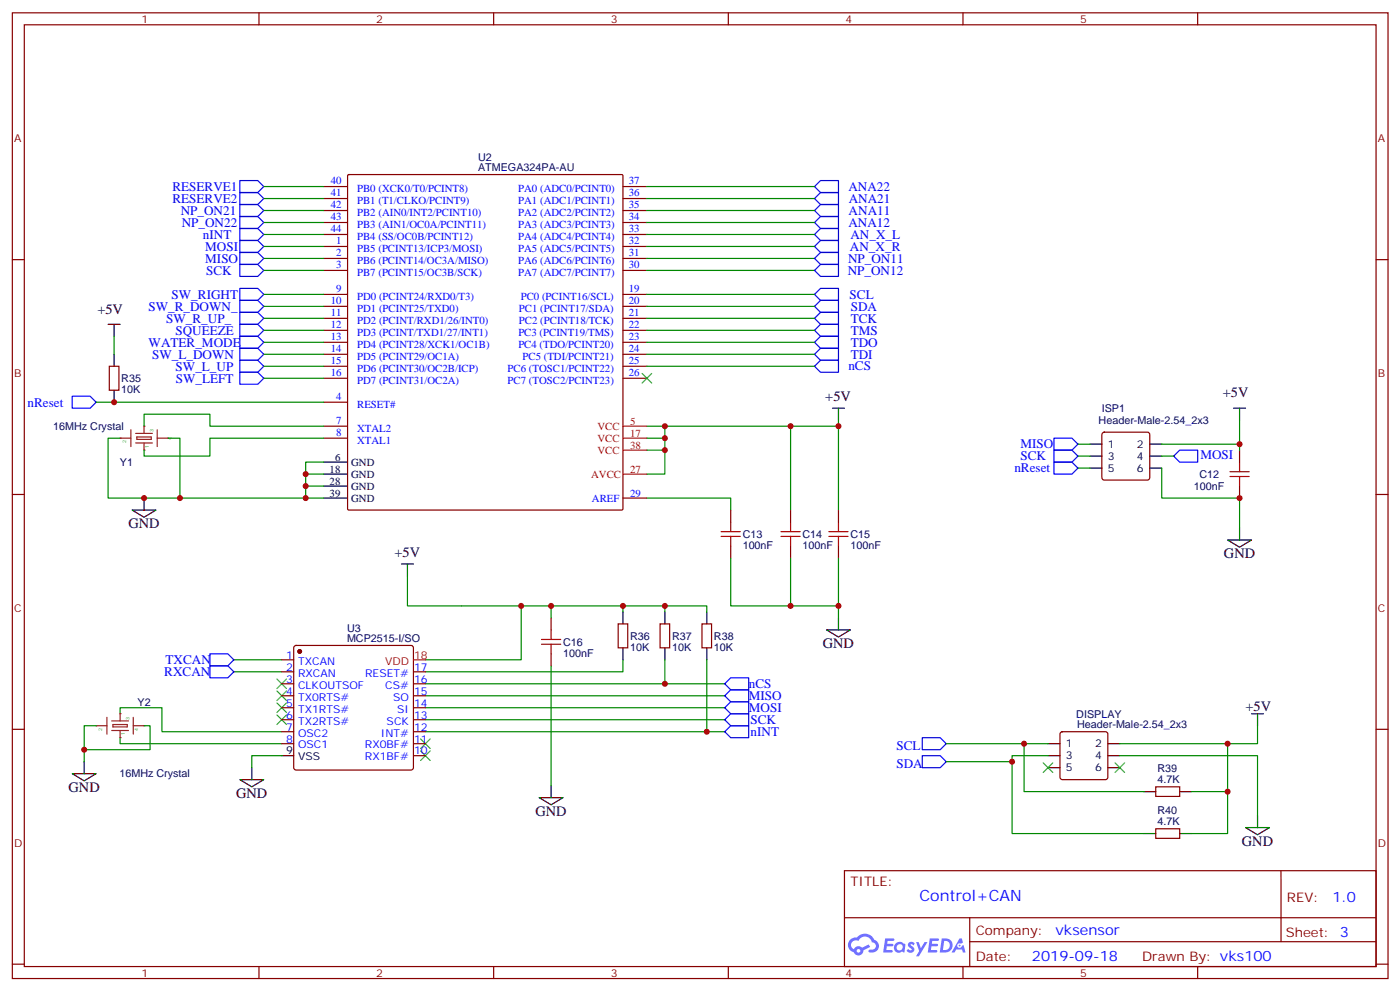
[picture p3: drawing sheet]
<svg xmlns="http://www.w3.org/2000/svg" width="413mm" height="292mm" viewBox="0 0 413 292" stroke-linecap="round" stroke-linejoin="round" font-family="sans-serif">
<g fill="none" stroke="#870000" stroke-width=".35">
<path d="M3.6 3.8h405.4v284.3h-405.4zM7.2 7.3h398.2v277.3h-398.2zM76.3 3.8v3.5M145.5 3.8v3.5M214.6 3.8v3.5M283.7 3.8v3.5M352.9 3.8v3.5M3.6 76.4h3.6M405.4 76.4h3.6M3.6 145.6h3.6M405.4 145.6h3.6M3.6 214.7h3.6"/>
<path d="M405.4 214.7h3.6M248.8 256.4h156.6v28.2h-156.6zM377.4 256.4v20.9M248.8 270.2h156.5M285.7 277.3h119.6M285.7 270.2v14.1M3.6 283.9h3.6M76.3 284.6v3.5M145.5 284.6v3.5M214.6 284.6v3.5M283.7 284.6v3.5M352.9 284.6v3.5"/>
<path d="M405.4 283.9h3.6"/>
</g>
<g fill="#5487ff">
<path d="M267.8 277.5a1.22 1.22 0 0 1 1.7 .3l-.4 .6a.47 .47 0 0 0-.3-.4 .47 .47 0 0 0-.5 .2l.2 .2a1.14 1.14 0 0 1 .7 1.7 1.14 1.14 0 0 1-1.9 0l-.2-.2 .5-.5 .7 .4a.29 .29 0 0 0 .4-.2 .29 .29 0 0 0-.3-.4 1.04 1.04 0 0 1-.6-1.7z"/>
<path d="M260.8 276.3h2.4l.3 .2-.1 .5h-1.9l-.1 .9h1.5l.4 .4-.4 .3h-1.6l-.2 1.1 1.8 .1 .1 .3-.1 .3h-2.7z"/>
<path d="M274 276.3h2.3l.3 .2-.1 .5h-1.8l-.1 .9h1.5l.3 .4-.4 .3h-1.6l-.1 1.1 1.7 .1 .2 .3-.2 .3h-2.6z"/>
<path d="M282.7 276.3h.7l.3 1.2-.6 .4a.69 .69 0 0 0-1 .2 .69 .69 0 0 0 .5 1 .69 .69 0 0 0 .8-.6l.5-.3 .6 2.2h-.8l-.2-.8h-1.8l-.5 .8h-.8z"/>
<path d="M269.9 277.4h.8l.6 1.8 1.1-1.8h.9l-2.6 4.2h-.8l.9-1.6z"/>
<path d="M277.5 276.3l-.6 4.1h1.3a2.11 2.11 0 0 0 2.5-2.1 2.11 2.11 0 0 0-2.5-2zM278.2 277a1.39 1.39 0 0 1 1.7 1.4 1.39 1.39 0 0 1-1.8 1.3h-.3z"/>
<path d="M263.8 277.9a1.54 1.54 0 0 0-.1 2.2 1.54 1.54 0 0 0 2.2 .1l.6 .2 .3-2.3-.2-.2h-.4a1.49 1.49 0 0 0-2.4 0zM264.1 278.9a.94 .94 0 0 1 1.8 0 .94 .94 0 0 1-1.8 0z"/>
<path d="M250.5 276.7a2.18 2.18 0 0 0 1.1 3.7 1.44 1.44 0 0 0 1.6 .9 1.44 1.44 0 0 0 1.2-1.5l2-1-.5-.7-1.9 .9a1.47 1.47 0 0 0-2.4 .5 1.39 1.39 0 0 1-.7-2 1.39 1.39 0 0 1 2-.4 2.12 2.12 0 0 1 2.2-1.3 2.12 2.12 0 0 1 1.9 1.7 1.14 1.14 0 0 1 1.1 1.4 1.14 1.14 0 0 1-1.7 .7 .43 .43 0 0 0-.5 .4 .43 .43 0 0 0 .4 .5 1.98 1.98 0 0 0 2.5-1.3 1.98 1.98 0 0 0-1.2-2.5 3.1 3.1 0 0 0-5.3-.7l-.9 .1zM252.4 280a.55 .55 0 0 1 1.1 0 .55 .55 0 0 1-1.1 0z"/>
<circle cx="282.7" cy="278.4" r=".26"/>
</g>
<path d="M324.9 127.5l.5-.3h12.7l.5 .3 .2 .5v12.7l-.3 .5-.4 .2h-12.7l-.5-.3-.2-.4v-12.7z" fill="none" stroke="#870000" stroke-width=".35"/>
<path d="M321.1 130.8h3.6M321.1 134.3h3.6M321.1 137.8h3.6M338.8 130.8h3.5M338.8 134.3h3.5M338.8 137.8h3.5" fill="none" stroke="#000" stroke-width=".35"/>
<path d="M40 127.6h4.9M40 130.4h4.9M40.3 128.7h4.3v.7h-4.3zM42.4 125.5v2.1M42.4 130.4v2.1" fill="none" stroke="#8c2424" stroke-width=".35"/>
<g fill="#8c2424">
<circle cx="42.4" cy="125.5" r=".18"/>
<circle cx="42.4" cy="132.5" r=".18"/>
</g>
<path d="M46.3 126.5v5" fill="none" stroke="#8c2424" stroke-width=".35"/>
<circle cx="49.5" cy="129" r=".18" fill="#8c2424"/>
<path d="M38.6 126.5v5M46.3 129h3.2" fill="none" stroke="#8c2424" stroke-width=".35"/>
<circle cx="35.4" cy="129" r=".18" fill="#8c2424"/>
<path d="M35.4 129h3.2M32.9 212.3h5M32.9 215.1h5M33.3 213.3h4.2v.7h-4.2zM35.4 210.1v2.2M35.4 215.1v2.1" fill="none" stroke="#8c2424" stroke-width=".35"/>
<g fill="none" stroke="#000" stroke-width=".35">
<path d="M31.9 95.5h3.5M33.6 95.5v3.5M33.6 104.3v3.5M33.6 114.9v3.5M95.4 136.1h7M95.4 139.6h7M245.3 120.2h3.5M247.1 120.2v3.5M363.5 120.2h3.5M365.2 120.2v3.5M38.9 150.2h7.1l-3.6 2.1zM42.4 146.6v3.6"/>
<path d="M95.4 143.1h7M95.4 146.6h7M361.7 159h7.1l-3.6 2.1zM365.2 155.5v3.5M243.5 185.5h7.1l-3.5 2.1zM247.1 181.9v3.6M308.8 219h3.5M326.4 219h3.6M368.8 210.1h3.5M370.5 210.1v3.6M158.9 234.8h7l-3.5 2.2zM162.4 231.3v3.5"/>
<path d="M308.8 222.5h3.5M308.8 226h3.5M326.4 222.5h3.6M326.4 226h3.6M337 233.1h3.5M347.6 233.1h3.5M337 245.4h3.5M347.6 245.4h3.5M367 243.7h7.1l-3.6 2.1zM370.5 240.1v3.6"/>
</g>
<g fill="none" stroke="#008700" stroke-width=".35">
<path d="M190.6 54.9h49.4M190.6 58.5h49.4M77.7 72.6h17.7M77.7 76.1h17.7M77.7 79.6h17.7M190.6 62h49.4M190.6 65.5h49.4M190.6 69h49.4M190.6 72.6h49.4M190.6 76.1h49.4M190.6 79.6h49.4M33.6 99v5.3"/>
<path d="M190.6 86.7h49.4M190.6 90.2h49.4M28.3 118.4h67.1M35.4 129h-3.5v17.6h21.1v-17.6h-3.5M42.4 125.5v-3.5h19.4v3.5h33.6M90.1 139.6h5.3M95.4 129h-33.6v5.3h-19.4v-1.8M95.4 136.1h-5.3v10.5h-37.1M190.6 125.5h56.5v24.7M190.6 129h5.3M195.9 125.5v7h-5.3M232.9 125.5v24.7"/>
<path d="M247.1 123.7v1.8M317.6 134.3h3.5M317.6 130.8h3.5M317.6 137.8h3.5M342.3 130.8h22.9v1.7M342.3 137.8v8.8h22.9v8.9M342.3 134.3h3.5M365.2 123.7v7.1M90.1 143.1h5.3M90.1 146.6h5.3M190.6 146.6h24.7v3.6M120.1 169.6v8.8h42.3v3.5"/>
<path d="M153.6 178.4v15.9h-28.3M162.4 178.4h33.5v1.8M183.6 178.4v1.8M195.9 178.4h12.3v1.8M215.3 164.3v14.1h31.8v-14.1M232.9 164.3v14.1M247.1 178.4v3.5M183.6 194.3v3.5h-58.3M195.9 194.3v7M208.2 194.3v21.1M35.4 210.1v-1.7h12.3v7h35.3M35.4 217.2v1.8h47.6"/>
<path d="M125.3 215.4h88.2M125.3 201.3h88.2M125.3 211.9h88.2M125.3 208.4h88.2M125.3 204.9h88.2M278.8 219h30M301.7 219v14.1h35.3M361.7 219v26.4h-10.6M370.5 213.7v5.3h-40.5M298.2 224.3v21.1h38.8M308.8 222.5h-10.6v1.8h-19.4M330 222.5h40.5v17.6"/>
<path d="M351.1 233.1h10.6"/>
</g>
<g fill="none" stroke="#870000" stroke-width=".35">
<path d="M95.4 54.9h7M95.4 58.5h7M102.5 51.6l.3-.2h80.4l.3 .2 .1 98.2-.2 .3-80.6 .1-.3-.2zM183.6 54.9h7M183.6 58.5h7M95.4 62h7M95.4 65.5h7M95.4 69h7M95.4 72.6h7M95.4 76.1h7M95.4 79.6h7M183.6 62h7"/>
<path d="M183.6 65.5h7M183.6 69h7M183.6 72.6h7M183.6 76.1h7M183.6 79.6h7M95.4 97.3h7M95.4 93.7h7M95.4 90.2h7M95.4 86.7h7M183.6 97.3h7M183.6 93.7h7M183.6 90.2h7"/>
<path d="M183.6 86.7h7M32.2 107.8h2.8v7.1h-2.8zM95.4 111.4h7M95.4 107.8h7M95.4 104.3h7M95.4 100.8h7M95.4 118.4h7M183.6 111.4h7M183.6 107.8h7M183.6 104.3h7M183.6 100.8h7M95.4 125.5h7"/>
<path d="M95.4 129h7M365.2 132.5v3.6M183.6 146.6h7M215.3 150.2v3.5M232.9 150.2v3.5M247.1 150.2v3.5M365.2 143.1v3.5M215.3 160.8v3.5M232.9 160.8v3.5M247.1 160.8v3.5M312.5 215.6l.5-.2h12.7l.5 .2 .2 .5v12.7l-.2 .5-.5 .3h-12.7l-.5-.3-.2-.5v-12.7zM340.5 231.7h7.1v2.8h-7.1z"/>
<path d="M340.5 244h7.1v2.8h-7.1z"/>
</g>
<g fill="none" stroke="#00f" stroke-width=".35">
<path d="M240 58.5l1.8-1.8h5.3v3.5h-5.3zM240 54.9l1.8-1.7h5.3v3.5h-5.3zM70.7 74.3h5.3l1.7 1.8-1.7 1.8h-5.3zM70.7 70.8h5.3l1.7 1.8-1.7 1.7h-5.3zM70.7 77.9h5.3l1.7 1.7-1.7 1.8h-5.3zM70.7 60.2h5.3l1.7 1.8-1.7 1.7h-5.3zM240 72.6l1.8-1.8h5.3v3.5h-5.3zM240 62l1.8-1.8h5.3v3.5h-5.3zM240 65.5l1.8-1.8h5.3v3.6h-5.3zM241.8 67.3h5.3v3.5h-5.3l-1.8-1.8zM240 90.2l1.8-1.8h5.3v3.6h-5.3zM240 86.7l1.8-1.8h5.3v3.5h-5.3z"/>
<path d="M21.3 116.7h5.3l1.7 1.7-1.7 1.8h-5.3zM310.6 129h5.2l1.8 1.8-1.8 1.7h-5.2zM310.6 132.5h5.2l1.8 1.8-1.8 1.8h-5.2zM310.6 136.1h5.2l1.8 1.7-1.8 1.8h-5.2zM345.8 134.3l1.8-1.8h5.3v3.6h-5.3zM213.5 215.4l1.8-1.7h5.3v3.5h-5.3zM213.5 201.3l1.8-1.7h5.3v3.5h-5.3zM213.5 211.9l1.8-1.8h5.3v3.6h-5.3zM213.5 208.4l1.8-1.8h5.3v3.5h-5.3zM213.5 204.9l1.8-1.8h5.3v3.5h-5.3zM271.7 217.2h5.3l1.8 1.8-1.8 1.7h-5.3zM271.7 222.5h5.3l1.8 1.8-1.8 1.7h-5.3z"/>
</g>
<g fill="none" stroke="#3c3" stroke-width=".35">
<path d="M81.6 199.9l2.8 2.8M84.4 199.9l-2.8 2.8M81.6 210.5l2.8 2.8M81.6 207l2.8 2.8M81.6 203.4l2.8 2.9M84.4 210.5l-2.8 2.8M84.4 207l-2.8 2.8M84.4 203.4l-2.8 2.9M123.9 217.6l2.9 2.8M126.8 217.6l-2.9 2.8M123.9 221.1l2.9 2.8M126.8 221.1l-2.9 2.8"/>
<path d="M307.4 224.6l2.8 2.8M310.2 224.6l-2.8 2.8M328.5 224.6l2.9 2.8M331.4 224.6l-2.9 2.8"/>
</g>
<g fill="none" stroke="#a10000" stroke-width=".35">
<path d="M362.4 138.9h5.7M365.2 136.1v2.8M212.5 157.9h5.6M212.5 156.5h5.6M215.3 153.7v2.8M215.3 157.9v2.9M230.1 157.9h5.7M230.1 156.5h5.7M232.9 153.7v2.8M232.9 157.9v2.9M244.2 157.9h5.7M244.2 156.5h5.7"/>
<path d="M247.1 153.7v2.8M247.1 157.9v2.9M362.4 140.3h5.7M365.2 140.3v2.8"/>
</g>
<path d="M183.6 139.6h7M183.6 125.5h7M183.6 129h7M183.6 132.5h7" fill="none" stroke="#f00" stroke-width=".35"/>
<g fill="#8c2424">
<circle cx="35.4" cy="210.1" r=".18"/>
<circle cx="35.4" cy="217.2" r=".18"/>
</g>
<path d="M39.3 211.2v4.9" fill="none" stroke="#8c2424" stroke-width=".35"/>
<circle cx="42.4" cy="213.7" r=".18" fill="#8c2424"/>
<path d="M31.5 211.2v4.9M39.3 213.7h3.1" fill="none" stroke="#8c2424" stroke-width=".35"/>
<circle cx="28.3" cy="213.7" r=".18" fill="#8c2424"/>
<path d="M28.3 213.7h3.2" fill="none" stroke="#8c2424" stroke-width=".35"/>
<g fill="none" stroke="#008700" stroke-width=".35">
<path d="M77.7 54.9h17.7M77.7 58.5h17.7M77.7 62h17.7M77.7 65.5h17.7M77.7 69h17.7M77.7 86.7h17.7M77.7 90.2h17.7M77.7 93.7h17.7M77.7 97.3h17.7M190.6 93.7h49.4M190.6 97.3h49.4M77.7 107.8h17.7"/>
<path d="M77.7 100.8h17.7M77.7 104.3h17.7M77.7 111.4h17.7M190.6 107.8h49.4M190.6 100.8h49.4M190.6 104.3h49.4M195.9 132.5v7.1h-5.3M68.9 197.8h14.1M68.9 194.3h14.1M162.4 196v35.3M28.3 213.7h-3.5v10.6M42.4 213.7h1.8v7h-19.4"/>
<path d="M83 222.5h-8.8v3.5"/>
</g>
<g fill="none" stroke="#000" stroke-width=".35">
<path d="M118.3 166.1h3.5M120.1 166.1v3.5M183.6 180.2v3.5M183.6 190.7v3.6M195.9 180.2v3.5M195.9 190.7v3.6M208.2 180.2v3.5M208.2 190.7v3.6M21.3 227.8h7l-3.5 2.1zM24.8 224.3v3.5M70.7 229.6h7l-3.5 2.1zM74.2 226v3.6"/>
<path d="M83 222.5h3.5"/>
</g>
<g fill="none" stroke="#00f" stroke-width=".35">
<path d="M70.7 56.7h5.3l1.7 1.8-1.7 1.7h-5.3zM70.7 53.2h5.3l1.7 1.7-1.7 1.8h-5.3zM70.7 63.7h5.3l1.7 1.8-1.7 1.8h-5.3zM70.7 67.3h5.3l1.7 1.7-1.7 1.8h-5.3zM241.8 74.3h5.3v3.6h-5.3l-1.8-1.8zM241.8 77.9h5.3v3.5h-5.3l-1.8-1.8zM70.7 84.9h5.3l1.7 1.8-1.7 1.7h-5.3zM70.7 88.4h5.3l1.7 1.8-1.7 1.8h-5.3zM70.7 92h5.3l1.7 1.7-1.7 1.8h-5.3zM70.7 95.5h5.3l1.7 1.8-1.7 1.7h-5.3zM70.7 99h5.3l1.7 1.8-1.7 1.8h-5.3zM240 93.7l1.8-1.7h5.3v3.5h-5.3z"/>
<path d="M240 97.3l1.8-1.8h5.3v3.5h-5.3zM70.7 109.6h5.3l1.7 1.8-1.7 1.7h-5.3zM70.7 102.6h5.3l1.7 1.7-1.7 1.8h-5.3zM70.7 106.1h5.3l1.7 1.7-1.7 1.8h-5.3zM240 107.8l1.8-1.7h5.3v3.5h-5.3zM240 100.8l1.8-1.8h5.3v3.6h-5.3zM240 104.3l1.8-1.7h5.3v3.5h-5.3zM61.8 196h5.3l1.8 1.8-1.8 1.8h-5.3zM61.8 192.5h5.3l1.8 1.8-1.8 1.7h-5.3z"/>
</g>
<circle cx="88.3" cy="191.8" r=".53" fill="#870000" stroke="#870000" stroke-width=".35"/>
<g fill="none" stroke="#870000" stroke-width=".35">
<path d="M83 194.3h3.5M83 197.8h3.5M86.8 190.2l.4-.2h33.9l.5 .2 .2 .5v35.3l-.2 .5-.5 .2h-33.9l-.5-.2-.2-.5v-35.3zM121.8 197.8h3.5M162.4 181.9v3.6M162.4 192.5v3.5M182.1 183.7h2.9v7h-2.9zM194.5 183.7h2.8v7h-2.8zM206.8 183.7h2.9v7h-2.9zM83 201.3h3.5M83 204.9h3.5M83 208.4h3.5"/>
<path d="M83 211.9h3.5M83 215.4h3.5M83 219h3.5M121.8 201.3h3.5M121.8 204.9h3.5M121.8 208.4h3.5M121.8 211.9h3.5M121.8 215.4h3.5M121.8 219h3.5M121.8 222.5h3.5"/>
</g>
<path d="M121.8 194.3h3.5" fill="none" stroke="#f00" stroke-width=".35"/>
<path d="M159.6 189.7h5.6M159.6 188.3h5.6M162.4 185.5v2.8M162.4 189.7v2.8" fill="none" stroke="#a10000" stroke-width=".35"/>
<path d="M189.2 110l2.8 2.8M192 110l-2.8 2.8" fill="none" stroke="#3c3" stroke-width=".35"/>
<g fill="#c00">
<circle cx="301.7" cy="219" r=".88"/>
<circle cx="361.7" cy="219" r=".88"/>
<circle cx="361.7" cy="233.1" r=".88"/>
<circle cx="42.4" cy="146.6" r=".88"/>
<circle cx="298.2" cy="224.3" r=".88"/>
<circle cx="365.2" cy="146.6" r=".88"/>
<circle cx="365.2" cy="130.8" r=".88"/>
<circle cx="33.6" cy="118.4" r=".88"/>
<circle cx="90.1" cy="139.6" r=".88"/>
<circle cx="90.1" cy="143.1" r=".88"/>
<circle cx="53" cy="146.6" r=".88"/>
<circle cx="90.1" cy="146.6" r=".88"/>
<circle cx="247.1" cy="125.5" r=".88"/>
<circle cx="195.9" cy="125.5" r=".88"/>
<circle cx="195.9" cy="129" r=".88"/>
<circle cx="232.9" cy="125.5" r=".88"/>
<circle cx="232.9" cy="178.4" r=".88"/>
<circle cx="195.9" cy="178.4" r=".88"/>
<circle cx="162.4" cy="178.4" r=".88"/>
<circle cx="153.6" cy="178.4" r=".88"/>
<circle cx="24.8" cy="220.7" r=".88"/>
<circle cx="183.6" cy="178.4" r=".88"/>
<circle cx="195.9" cy="201.3" r=".88"/>
<circle cx="208.2" cy="215.4" r=".88"/>
<circle cx="247.1" cy="178.4" r=".88"/>
<circle cx="195.9" cy="132.5" r=".88"/>
</g>
<text font-size="4.6" fill="#00f" x="270.9" y="265.4">Control+CAN</text>
<g font-size="4.2">
<text x="28.7" y="92.3">+5V</text>
<text x="243.2" y="118.1">+5V</text>
<text x="360.3" y="117">+5V</text>
<text x="37.9" y="155.5">GND</text>
<text x="116.2" y="164">+5V</text>
<text x="360.6" y="164.3">GND</text>
<text x="242.5" y="190.7">GND</text>
<text x="367" y="209.4">+5V</text>
<text x="20.2" y="233.1">GND</text>
<text x="69.6" y="234.8">GND</text>
<text x="157.8" y="240.1">GND</text>
<text x="365.9" y="249">GND</text>
</g>
<g font-size="4.2" fill="#00f">
<text x="392.6" y="265.6">1.0</text>
<text x="311" y="275.2">vksensor</text>
<text x="304.1" y="283">2019-09-18</text>
</g>
<g font-size="3.9" fill="#00f">
<text x="50.8" y="59.7">RESERVE2</text>
<text x="50.8" y="56.2">RESERVE1</text>
<text x="250" y="56.2">ANA22</text>
<text x="250.1" y="59.7">ANA21</text>
<text x="53.2" y="63.2">NP_ON21</text>
<text x="250.1" y="63.3">ANA11</text>
<text x="53.5" y="66.7">NP_ON22</text>
<text x="59.8" y="70.3">nINT</text>
<text x="250" y="66.8">ANA12</text>
<text x="250.6" y="70.4">AN_X_L</text>
<text x="60.5" y="77.4">MISO</text>
<text x="60.5" y="73.8">MOSI</text>
<text x="249.9" y="77.3">NP_ON11</text>
<text x="250.4" y="73.9">AN_X_R</text>
<text x="60.8" y="80.9">SCK</text>
<text x="249.8" y="80.9">NP_ON12</text>
<text x="50.5" y="88">SW_RIGHT</text>
<text x="250.3" y="87.9">SCL</text>
<text x="43.7" y="91.5">SW_R_DOWN_</text>
<text x="48.9" y="95">SW_R_UP_</text>
<text x="250.7" y="91.5">SDA</text>
<text x="250.7" y="95">TCK</text>
<text x="51.7" y="98.6">SQUEEZE</text>
<text x="250.7" y="98.5">TMS</text>
<text x="43.8" y="102.1">WATER_MODE</text>
<text x="44.8" y="105.6">SW_L_DOWN</text>
<text x="250.7" y="102.1">TDO</text>
<text x="250.7" y="105.6">TDI</text>
<text x="51.7" y="109.1">SW_L_UP</text>
<text x="51.8" y="112.7">SW_LEFT</text>
<text x="250" y="109.1">nCS</text>
<text x="8.1" y="119.7">nReset</text>
<text x="300.6" y="132">MISO</text>
<text x="300.6" y="135.5">SCK</text>
<text x="353.7" y="135.1">MOSI</text>
<text x="298.9" y="139.1">nReset</text>
<text x="48.8" y="195.6">TXCAN</text>
<text x="48.4" y="199">RXCAN</text>
<text x="220.6" y="202.6">nCS</text>
<text x="220.6" y="209.6">MOSI</text>
<text x="220.6" y="206.1">MISO</text>
<text x="221.1" y="213.2">SCK</text>
<text x="221.1" y="216.7">nINT</text>
<text x="264.1" y="220.7">SCL</text>
<text x="264.1" y="226">SDA</text>
</g>
<g font-size="3.9" fill="#800">
<text x="250.6" y="260.9">TITLE:</text>
<text x="379.2" y="265.6">REV:</text>
<text x="287.5" y="275.1">Company:</text>
<text x="378.9" y="275.8">Sheet: 3</text>
<text x="287.5" y="282.8">Date:</text>
<text x="336.5" y="282.9">Drawn By: vks100</text>
</g>
<g font-size="3.2" fill="#800">
<text x="41.7" y="6.8">1</text>
<text x="110.9" y="6.8">2</text>
<text x="180" y="6.8">3</text>
<text x="249.2" y="6.8">4</text>
<text x="318.3" y="6.8">5</text>
<text x="4.2" y="41.9">A</text>
<text x="406" y="41.9">A</text>
<text x="4.2" y="111">B</text>
<text x="406" y="111">B</text>
<text x="4.2" y="180.2">C</text>
<text x="406" y="180.2">C</text>
<text x="4.2" y="249.3">D</text>
<text x="406" y="249.3">D</text>
<text x="41.7" y="287.6">1</text>
<text x="110.9" y="287.6">2</text>
<text x="180" y="287.6">3</text>
<text x="249.2" y="287.6">4</text>
<text x="318.3" y="287.6">5</text>
</g>
<g font-size="3.2" fill="#000080">
<text x="140.9" y="47.4">U2</text>
<text x="140.9" y="50.3">ATMEGA324PA-AU</text>
<text x="35.7" y="112.5">R35</text>
<text x="35.7" y="115.7">10K</text>
<text x="323.7" y="124.9">Header-Male-2.54_2x3</text>
<text x="324.6" y="121.3">ISP1</text>
<text x="15.7" y="126.7">16MHz Crystal</text>
<text x="35.3" y="137.1">Y1</text>
<text x="353.4" y="140.7">C12</text>
<text x="351.7" y="144.3">100nF</text>
<text x="218.8" y="161.6">100nF</text>
<text x="218.8" y="158.4">C13</text>
<text x="236.5" y="161.6">100nF</text>
<text x="236.5" y="158.4">C14</text>
<text x="250.6" y="161.6">100nF</text>
<text x="250.6" y="158.4">C15</text>
<text x="102.2" y="189">MCP2515-I/SO</text>
<text x="102.2" y="186">U3</text>
<text x="165.9" y="190.1">C16</text>
<text x="185.7" y="191.6">10K</text>
<text x="185.7" y="188.4">R36</text>
<text x="198" y="191.6">10K</text>
<text x="198" y="188.4">R37</text>
<text x="210.4" y="191.6">10K</text>
<text x="210.4" y="188.4">R38</text>
<text x="165.9" y="193.3">100nF</text>
<text x="40.5" y="207.8">Y2</text>
<text x="317.1" y="211.3">DISPLAY</text>
<text x="317.4" y="214.4">Header-Male-2.54_2x3</text>
<text x="341" y="227.4">R39</text>
<text x="35.2" y="228.8">16MHz Crystal</text>
<text x="341" y="230.6">4.7K</text>
<text x="341" y="239.8">R40</text>
<text x="341" y="243">4.7K</text>
</g>
<g font-size="3.2" fill="#00f">
<text x="97.5" y="57.7">41</text>
<text x="97.5" y="54.2">40</text>
<text x="105.2" y="56.5">PB0 (XCK0/T0/PCINT8)</text>
<text x="152.7" y="56.5">PA0 (ADC0/PCINT0)</text>
<text x="185.3" y="54.2">37</text>
<text x="185.3" y="57.7">36</text>
<text x="97.5" y="64.8">43</text>
<text x="97.5" y="61.3">42</text>
<text x="105.2" y="63.6">PB2 (AIN0/INT2/PCINT10)</text>
<text x="105.2" y="60">PB1 (T1/CLKO/PCINT9)</text>
<text x="152.7" y="60">PA1 (ADC1/PCINT1)</text>
<text x="152.7" y="63.6">PA2 (ADC2/PCINT2)</text>
<text x="185.3" y="61.3">35</text>
<text x="185.3" y="64.8">34</text>
<text x="97.5" y="68.3">44</text>
<text x="99.1" y="71.9">1</text>
<text x="105.2" y="70.6">PB4 (SS/OC0B/PCINT12)</text>
<text x="105.2" y="67.1">PB3 (AIN1/OC0A/PCINT11)</text>
<text x="152.7" y="67.1">PA3 (ADC3/PCINT3)</text>
<text x="152.7" y="70.6">PA4 (ADC4/PCINT4)</text>
<text x="185.3" y="68.3">33</text>
<text x="185.3" y="71.9">32</text>
<text x="99.1" y="75.4">2</text>
<text x="105.2" y="77.7">PB6 (PCINT14/OC3A/MISO)</text>
<text x="105.2" y="74.2">PB5 (PCINT13/ICP3/MOSI)</text>
<text x="152.7" y="74.2">PA5 (ADC5/PCINT5)</text>
<text x="152.7" y="77.7">PA6 (ADC6/PCINT6)</text>
<text x="185.3" y="75.4">31</text>
<text x="99.1" y="78.9">3</text>
<text x="105.2" y="81.2">PB7 (PCINT15/OC3B/SCK)</text>
<text x="152.7" y="81.2">PA7 (ADC7/PCINT7)</text>
<text x="185.3" y="78.9">30</text>
<text x="97.5" y="89.5">10</text>
<text x="99.1" y="86">9</text>
<text x="105.2" y="88.3">PD0 (PCINT24/RXD0/T3)</text>
<text x="153.5" y="88.3">PC0 (PCINT16/SCL)</text>
<text x="185.3" y="89.5">20</text>
<text x="185.3" y="86">19</text>
<text x="97.5" y="93">11</text>
<text x="105.2" y="95.3">PD2 (PCINT/RXD1/26/INT0)</text>
<text x="105.2" y="91.8">PD1 (PCINT25/TXD0)</text>
<text x="152.9" y="95.3">PC2 (PCINT18/TCK)</text>
<text x="152.9" y="91.8">PC1 (PCINT17/SDA)</text>
<text x="185.3" y="93">21</text>
<text x="97.5" y="100.1">13</text>
<text x="97.5" y="96.6">12</text>
<text x="105.2" y="98.8">PD3 (PCINT/TXD1/27/INT1)</text>
<text x="152.7" y="98.8">PC3 (PCINT19/TMS)</text>
<text x="185.3" y="100.1">23</text>
<text x="185.3" y="96.6">22</text>
<text x="97.5" y="107.1">15</text>
<text x="97.5" y="103.6">14</text>
<text x="105.2" y="105.9">PD5 (PCINT29/OC1A)</text>
<text x="105.2" y="102.4">PD4 (PCINT28/XCK1/OC1B)</text>
<text x="152.7" y="102.4">PC4 (TDO/PCINT20)</text>
<text x="154" y="105.9">PC5 (TDI/PCINT21)</text>
<text x="185.3" y="107.1">25</text>
<text x="185.3" y="103.6">24</text>
<text x="97.5" y="110.7">16</text>
<text x="105.2" y="113">PD7 (PCINT31/OC2A)</text>
<text x="105.2" y="109.4">PD6 (PCINT30/OC2B/ICP)</text>
<text x="149.6" y="113">PC7 (TOSC2/PCINT23)</text>
<text x="149.6" y="109.4">PC6 (TOSC1/PCINT22)</text>
<text x="185.3" y="110.7">26</text>
<text x="99.1" y="117.7">4</text>
<text x="99.1" y="124.8">7</text>
<text x="105.2" y="120">RESET#</text>
<text x="99.1" y="128.3">8</text>
<text x="105.2" y="127.1">XTAL2</text>
<text x="105.2" y="130.6">XTAL1</text>
<text x="174.4" y="147.7">AREF</text>
<text x="185.7" y="146.3">29</text>
<text x="84.3" y="193.9">1</text>
<text x="84.3" y="197.4">2</text>
<text x="87.8" y="195.7">TXCAN</text>
<text x="122" y="197.4">17</text>
<text x="84.3" y="201">3</text>
<text x="87.8" y="199.2">RXCAN</text>
<text x="87.8" y="202.7">CLKOUTSOF</text>
<text x="107.6" y="199.2">RESET#</text>
<text x="113.5" y="202.7">CS#</text>
<text x="122" y="201">16</text>
<text x="84.3" y="204.5">4</text>
<text x="84.3" y="208">5</text>
<text x="87.8" y="206.3">TX0RTS#</text>
<text x="87.8" y="209.8">TX1RTS#</text>
<text x="115.8" y="206.3">SO</text>
<text x="117" y="209.8">SI</text>
<text x="122" y="208">14</text>
<text x="122" y="204.5">15</text>
<text x="84.3" y="211.6">6</text>
<text x="84.3" y="215.1">7</text>
<text x="87.8" y="213.3">TX2RTS#</text>
<text x="113.9" y="213.3">SCK</text>
<text x="122" y="215.1">12</text>
<text x="122" y="211.6">13</text>
<text x="84.3" y="218.6">8</text>
<text x="87.8" y="216.9">OSC2</text>
<text x="87.8" y="220.4">OSC1</text>
<text x="107.5" y="220.4">RX0BF#</text>
<text x="112.2" y="216.9">INT#</text>
<text x="122" y="218.6">11</text>
<text x="107.5" y="223.9">RX1BF#</text>
<text x="122" y="222.1">10</text>
</g>
<g font-size="3.2" fill="#f00">
<text x="185.7" y="125.1">5</text>
<text x="176" y="126.5">VCC</text>
<text x="176" y="130.1">VCC</text>
<text x="185.7" y="128.7">17</text>
<text x="176" y="133.6">VCC</text>
<text x="185.7" y="132.2">38</text>
<text x="174.2" y="140.7">AVCC</text>
<text x="185.7" y="139.2">27</text>
<text x="113.4" y="195.7">VDD</text>
<text x="122" y="193.9">18</text>
</g>
<g font-size="3.2">
<text x="326.4" y="131.8">1</text>
<text x="335" y="131.8">2</text>
<text x="98.7" y="135.7">6</text>
<text x="103.5" y="137.1">GND</text>
<text x="326.4" y="135.4">3</text>
<text x="335" y="135.4">4</text>
<text x="97.1" y="142.8">28</text>
<text x="97.1" y="139.2">18</text>
<text x="103.5" y="140.7">GND</text>
<text x="326.4" y="138.9">5</text>
<text x="335" y="138.9">6</text>
<text x="97.1" y="146.3">39</text>
<text x="103.5" y="144.2">GND</text>
<text x="103.5" y="147.7">GND</text>
<text x="314.1" y="220">1</text>
<text x="322.6" y="220">2</text>
<text x="84.3" y="222.1">9</text>
<text x="87.8" y="223.9">VSS</text>
<text x="314.1" y="223.6">3</text>
<text x="314.1" y="227.1">5</text>
<text x="322.6" y="223.6">4</text>
<text x="322.6" y="227.1">6</text>
</g>
<g font-size="1.4" fill="#238d23">
<text x="37.2" y="130.4" transform="rotate(-90 37.2 130.4)">2</text>
<text x="43.9" y="131.8" transform="rotate(-90 43.9 131.8)">1</text>
<text x="45.2" y="127.2" transform="rotate(-90 45.2 127.2)">3</text>
<text x="50.5" y="129.7" transform="rotate(-90 50.5 129.7)">4</text>
<text x="30.1" y="215.1" transform="rotate(-90 30.1 215.1)">2</text>
<text x="38.2" y="211.9" transform="rotate(-90 38.2 211.9)">3</text>
<text x="40.7" y="215.1" transform="rotate(-90 40.7 215.1)">4</text>
<text x="36.8" y="216.5" transform="rotate(-90 36.8 216.5)">1</text>
</g>
</svg>
